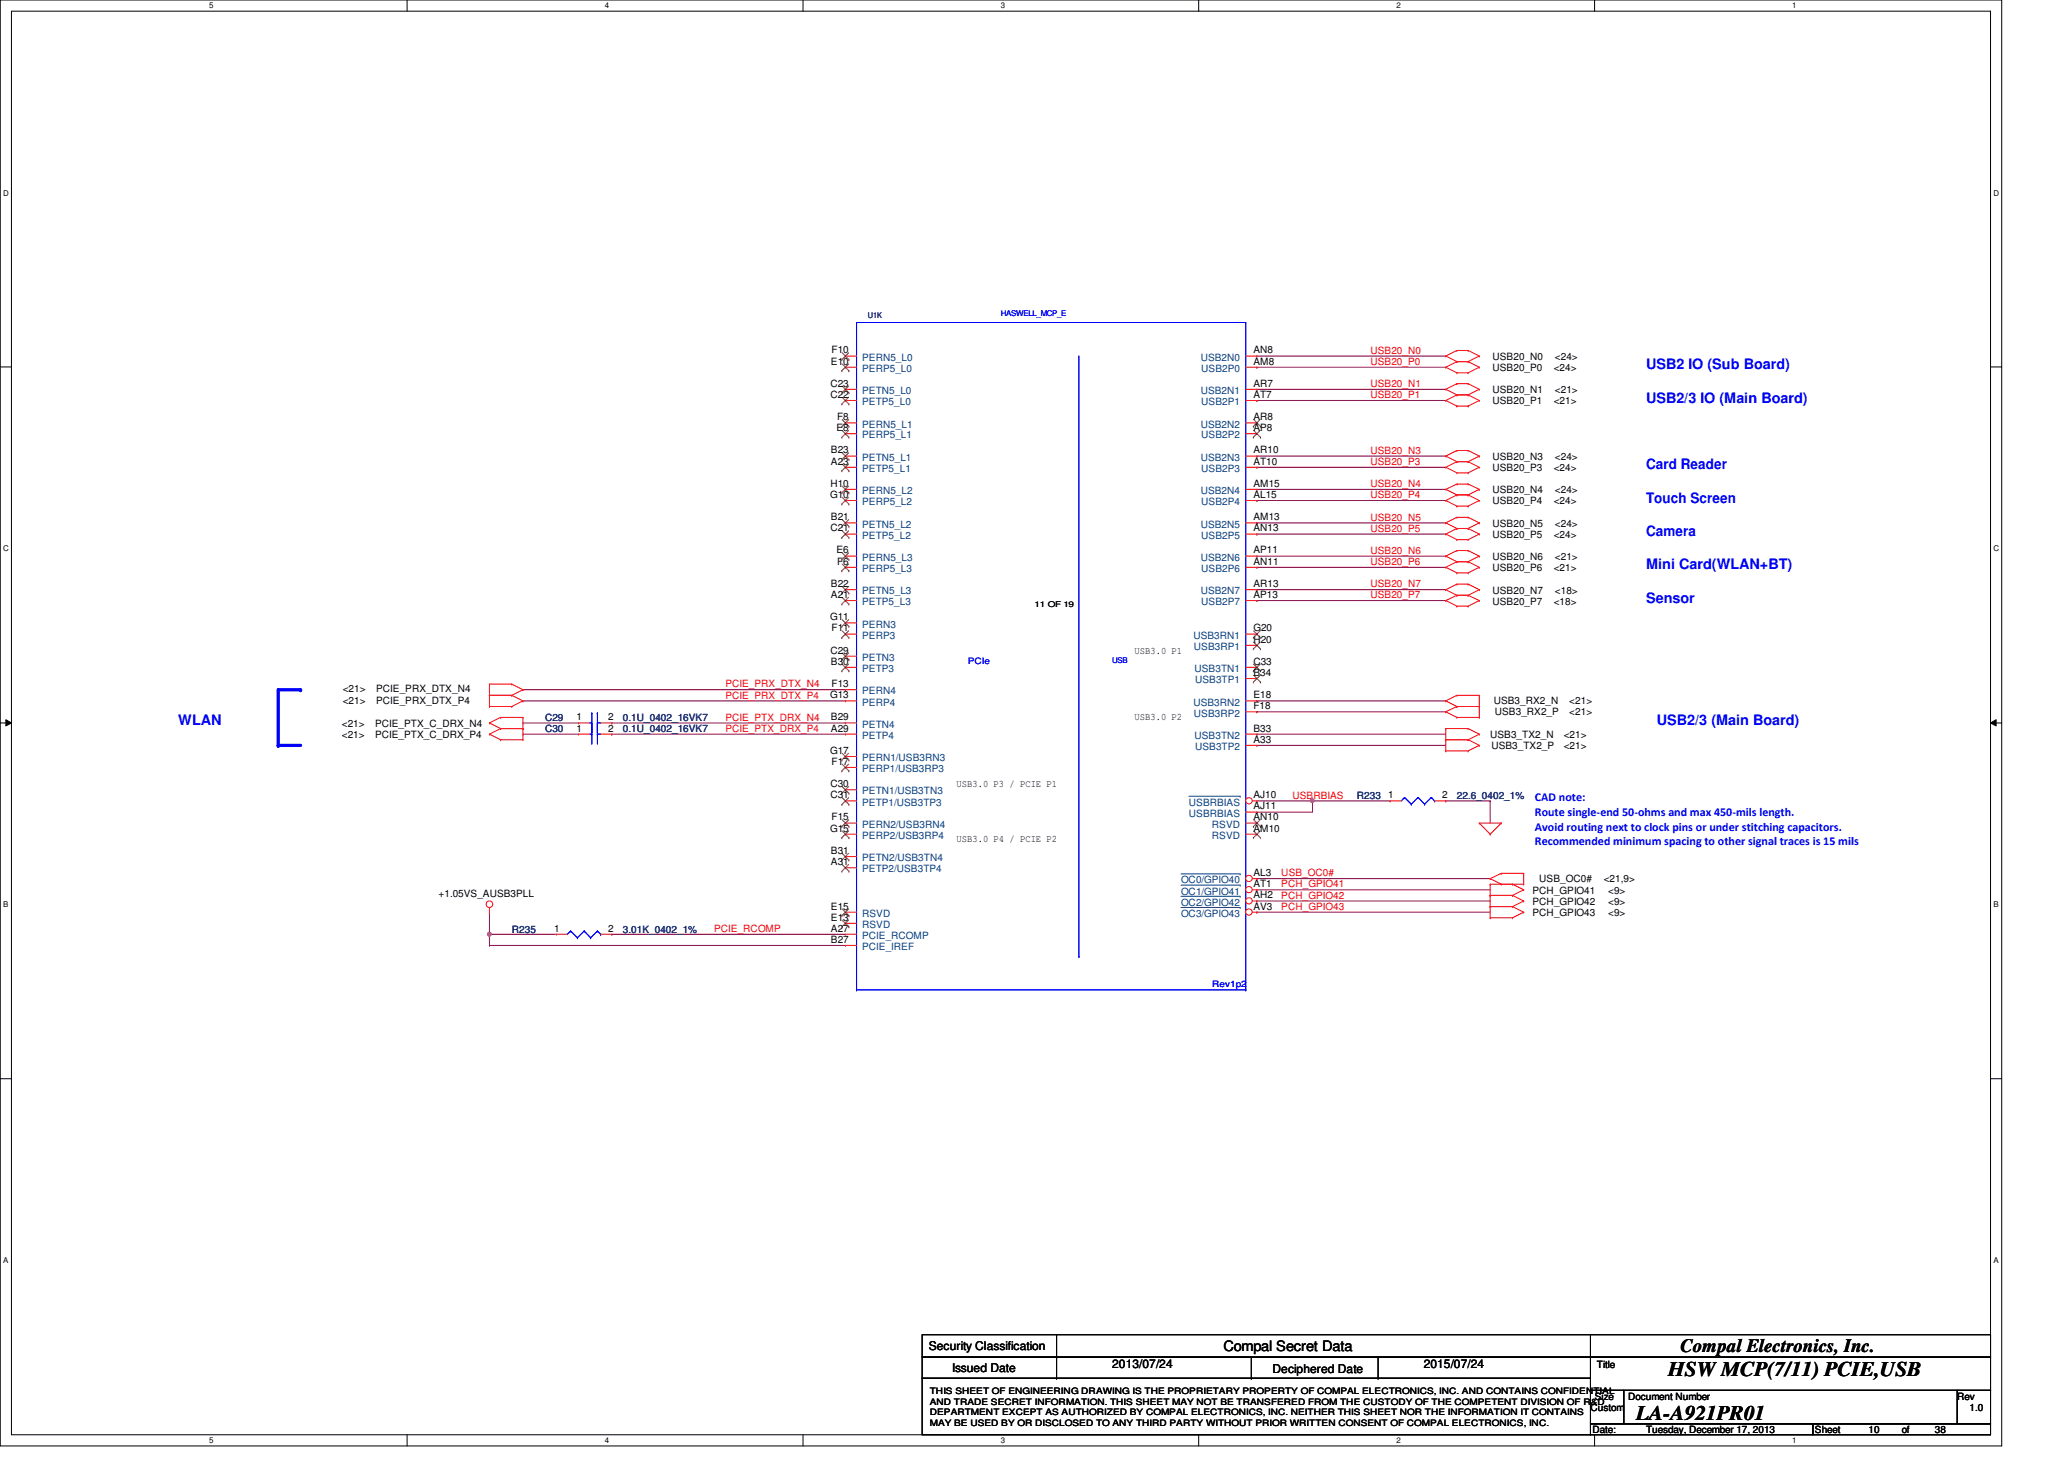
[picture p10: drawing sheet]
<svg xmlns="http://www.w3.org/2000/svg" width="297mm" height="210mm" viewBox="0 0 297 210" stroke-linecap="round" stroke-linejoin="round" font-family="sans-serif">
<path d="M0 0h288.1v208h-288.1zM1.6 1.6h284.9v204.8h-284.9z" fill="none" stroke="#000" stroke-width=".14"/>
<g fill="#fff">
<path d="M30.1 .2h.6v1.2h-.6z"/>
<path d="M30.1 206.6h.6v1.2h-.6z"/>
</g>
<path d="M58.6 0v1.6M58.6 206.4v1.6" fill="none" stroke="#000" stroke-width=".14"/>
<g fill="#fff">
<path d="M87 .2h.6v1.2h-.6z"/>
<path d="M87 206.6h.6v1.2h-.6z"/>
</g>
<path d="M115.6 0v1.6M115.6 206.4v1.6" fill="none" stroke="#000" stroke-width=".14"/>
<g fill="#fff">
<path d="M144 .2h.6v1.2h-.6z"/>
<path d="M144 206.6h.6v1.2h-.6z"/>
</g>
<path d="M172.5 0v1.6M172.5 206.4v1.6" fill="none" stroke="#000" stroke-width=".14"/>
<g fill="#fff">
<path d="M201 .2h.5v1.2h-.5z"/>
<path d="M201 206.6h.5v1.2h-.5z"/>
</g>
<path d="M229.5 0v1.6M229.5 206.4v1.6" fill="none" stroke="#000" stroke-width=".14"/>
<g fill="#fff">
<path d="M257.9 .2h.6v1.2h-.6z"/>
<path d="M257.9 206.6h.6v1.2h-.6z"/>
<path d="M.5 27.2h.7v1.2h-.7z"/>
<path d="M286.9 27.2h.8v1.2h-.8z"/>
<path d="M.5 78.4h.7v1.1h-.7z"/>
<path d="M286.9 78.4h.8v1.1h-.8z"/>
</g>
<path d="M0 52.8h1.6M286.5 52.8h1.6" fill="none" stroke="#000" stroke-width=".14"/>
<g fill="#fff">
<path d="M.5 129.6h.7v1.2h-.7z"/>
<path d="M286.9 129.6h.7v1.2h-.7z"/>
</g>
<path d="M0 104h1.6M.8 103.5l.8 .5-.8 .4zM286.5 104l.8-.5v.9zM286.5 104h1.6" fill="none" stroke="#000" stroke-width=".14"/>
<path d="M.8 103.5l.8 .5-.8 .4zM286.5 104l.8-.5v.9z" fill="#000"/>
<g fill="#fff">
<path d="M.5 180.8h.7v1.1h-.7z"/>
<path d="M286.9 180.8h.7v1.1h-.7z"/>
</g>
<path d="M0 155.2h1.6M286.5 155.2h1.6" fill="none" stroke="#000" stroke-width=".14"/>
<path d="M40 99.2h3.3" fill="none" stroke="#00f" stroke-width=".47"/>
<circle cx="43.3" cy="99.2" r=".23" fill="#00f"/>
<path d="M40 99.2v8" fill="none" stroke="#00f" stroke-width=".47"/>
<circle cx="40" cy="107.2" r=".23" fill="#00f"/>
<path d="M40 107.2h3.3" fill="none" stroke="#00f" stroke-width=".47"/>
<circle cx="40" cy="107.2" r=".23" fill="#00f"/>
<path d="M188.9 115.2h.1M188.9 115.2h11.2M180.9 129.6h.1M180.9 128h.1M180.9 131.2h.1M180.9 129.6h33.6M180.9 128h33.6M180.9 131.2h33.6" fill="none" stroke="#800040" stroke-width=".14"/>
<circle cx="188.8" cy="115.2" r=".3" fill="#f0f"/>
<circle cx="188.8" cy="115.2" r=".3" fill="none" stroke="#f0f" stroke-width=".14"/>
<path d="M180.9 116.8h.1M180.9 115.2h.1M180.9 115.2h8M188.9 115.2h.1M188.9 115.2v1.6h-8M70.4 131.2h.1M70.4 134.4h.1M70.4 131.2v4.8M88 134.4h.1M88 134.4h33.7" fill="none" stroke="#800040" stroke-width=".14"/>
<circle cx="70.4" cy="134.4" r=".3" fill="#f0f"/>
<circle cx="70.4" cy="134.4" r=".3" fill="none" stroke="#f0f" stroke-width=".14"/>
<g fill="none" stroke="#800040" stroke-width=".14">
<path d="M180.9 51.2h.1M180.9 56h.1M180.9 57.6h.1M180.9 52.8h.1M180.9 51.2h27.2M180.9 56h27.2M180.9 57.6h27.2M180.9 52.8h27.2M180.9 75.2h.1M180.9 67.2h.1M180.9 65.6h.1M180.9 76.8h.1"/>
<path d="M180.9 70.4h.1M180.9 72h.1M180.9 75.2h27.2M180.9 67.2h27.2M180.9 65.6h27.2M180.9 76.8h27.2M180.9 70.4h27.2M180.9 72h27.2M75.3 99.2h.1M75.3 99.2h46.4M180.9 80h.1M180.9 81.6h.1"/>
<path d="M180.9 84.8h.1M180.9 86.4h.1M180.9 80h27.2M180.9 81.6h27.2M180.9 84.8h27.2M180.9 86.4h27.2M75.3 105.6h.1M75.3 104h.1M75.3 100.8h.1M75.3 100.8h46.4M75.3 105.6h8M75.3 104h8"/>
<path d="M88 105.6h.1M88 104h.1M88 105.6h33.7M88 104h33.7M180.9 107.2h.1M180.9 100.8h.1M180.9 102.4h.1M180.9 105.6h.1M180.9 107.2h27.2M180.9 100.8h27.2M180.9 102.4h27.2M180.9 105.6h27.2"/>
<path d="M208.1 115.2h.1M208.1 115.2h6.4M214.5 115.2h.1M214.5 115.2v3.2M70.4 134.4h.1M70.4 136h.1M70.4 134.4h9.6M70.4 136h51.3M180.9 126.4h.1M180.9 126.4h33.6"/>
</g>
<g fill="none" stroke="#f00" stroke-width=".14">
<path d="M121.7 52.8h.1M121.7 52.8h1.6M208.1 52.8h.1M208.1 51.2h.1M208.1 57.6h.1M208.1 56h.1M208.1 52.8l1.6 .8M208.1 51.2l1.6 .8M208.1 57.6l1.6 .8M208.1 56l1.6 .8M209.7 52h.1M209.7 53.6h.1"/>
<path d="M209.7 50.4h.1M209.7 56.8h.1M209.7 58.4h.1M209.7 55.2h.1M209.7 52h1.6M209.7 52l-1.6 .8M209.7 53.6h1.6M209.7 50.4h1.6M209.7 50.4l-1.6 .8M209.7 56.8h1.6M209.7 56.8l-1.6 .8M209.7 58.4h1.6"/>
<path d="M209.7 55.2h1.6M209.7 55.2l-1.6 .8M211.3 52h.1M211.3 53.6h.1M211.3 50.4h.1M211.3 56.8h.1M211.3 58.4h.1M211.3 55.2h.1M211.3 52l1.6 .8M211.3 50.4l1.6 .8M211.3 56.8l1.6 .8M211.3 55.2l1.6 .8"/>
<path d="M212.9 52.8h.1M212.9 51.2h.1M212.9 57.6h.1M212.9 56h.1M212.9 52.8l-1.6 .8M212.9 51.2l-1.6 .8M212.9 57.6l-1.6 .8M212.9 56l-1.6 .8M121.7 76.8h.1M121.7 60.8h.1M121.7 76.8h1.6M121.7 60.8h1.6"/>
<path d="M208.1 67.2h.1M208.1 65.6h.1M208.1 76.8h.1M208.1 75.2h.1M208.1 72h.1M208.1 70.4h.1M208.1 67.2l1.6 .8M208.1 65.6l1.6 .8M208.1 76.8l1.6 .8M208.1 75.2l1.6 .8M208.1 72l1.6 .8M208.1 70.4l1.6 .8"/>
<path d="M209.7 66.4h.1M209.7 68h.1M209.7 64.8h.1M209.7 76h.1M209.7 77.6h.1M209.7 74.4h.1M209.7 71.2h.1M209.7 72.8h.1M209.7 69.6h.1M209.7 79.2h.1M209.7 66.4h1.6M209.7 66.4l-1.6 .8"/>
<path d="M209.7 68h1.6M209.7 64.8h1.6M209.7 64.8l-1.6 .8M209.7 76h1.6M209.7 76l-1.6 .8M209.7 77.6h1.6M209.7 74.4h1.6M209.7 74.4l-1.6 .8M209.7 71.2h1.6M209.7 71.2l-1.6 .8M209.7 72.8h1.6M209.7 69.6h1.6"/>
<path d="M209.7 69.6l-1.6 .8M209.7 79.2h1.6M209.7 79.2l-1.6 .8M211.3 66.4h.1M211.3 68h.1M211.3 64.8h.1M211.3 76h.1M211.3 77.6h.1M211.3 74.4h.1M211.3 71.2h.1M211.3 72.8h.1M211.3 69.6h.1"/>
<path d="M211.3 79.2h.1M211.3 66.4l1.6 .8M211.3 64.8l1.6 .8M211.3 76l1.6 .8M211.3 74.4l1.6 .8M211.3 71.2l1.6 .8M211.3 69.6l1.6 .8M211.3 79.2l1.6 .8M212.9 67.2h.1M212.9 65.6h.1M212.9 76.8h.1M212.9 75.2h.1"/>
<path d="M212.9 72h.1M212.9 70.4h.1M212.9 67.2l-1.6 .8M212.9 65.6l-1.6 .8M212.9 76.8l-1.6 .8M212.9 75.2l-1.6 .8M212.9 72l-1.6 .8M212.9 70.4l-1.6 .8M70.4 98.4h.1M70.4 98.4v3.2M70.4 98.4h3.3M73.7 98.4h.1"/>
<path d="M73.7 98.4l1.6 .8M75.3 99.2h.1M75.3 99.2l-1.6 .8M121.7 84.8h.1M121.7 86.4h.1M121.7 91.2h.1M121.7 94.4h.1M121.7 84.8h1.6M121.7 86.4h1.6M121.7 91.2h1.6M121.7 94.4h1.6M208.1 81.6h.1"/>
<path d="M208.1 80h.1M208.1 86.4h.1M208.1 84.8h.1M208.1 81.6l1.6 .8M208.1 80l1.6 .8M208.1 86.4l1.6 .8M208.1 84.8l1.6 .8M209.7 80.8h.1M209.7 82.4h.1M209.7 85.6h.1M209.7 87.2h.1M209.7 84h.1"/>
<path d="M209.7 80.8h1.6M209.7 80.8l-1.6 .8M209.7 82.4h1.6M209.7 85.6h1.6M209.7 85.6l-1.6 .8M209.7 87.2h1.6M209.7 84h1.6M209.7 84l-1.6 .8M211.3 80.8h.1M211.3 82.4h.1M211.3 85.6h.1M211.3 87.2h.1"/>
<path d="M211.3 84h.1M211.3 80.8l1.6 .8M211.3 85.6l1.6 .8M211.3 84l1.6 .8M212.9 81.6h.1M212.9 80h.1M212.9 86.4h.1M212.9 84.8h.1M212.9 81.6l-1.6 .8M212.9 80l-1.6 .8M212.9 86.4l-1.6 .8M212.9 84.8l-1.6 .8"/>
<path d="M70.4 101.6h.1M70.4 100h.1M70.4 104h.1M70.4 105.6h.1M70.4 100h3.3M70.4 101.6h3.3M70.4 104l1.6 .8M70.4 105.6l1.6 .8M72 103.2h.1M72 104.8h.1M72 106.4h.1M72 104.8h3.3"/>
<path d="M72 106.4h3.3M72 103.2h3.3M72 103.2l-1.6 .8M72 104.8l-1.6 .8M73.7 100h.1M73.7 101.6h.1M73.7 100l1.6 .8M75.3 100.8h.1M75.3 103.2h.1M75.3 104.8h.1M75.3 106.4h.1M75.3 100.8l-1.6 .8"/>
<path d="M75.3 103.2v3.2M83.3 104h.1M83.3 104h1.6M86.4 104h1.6M88 104h.1M121.7 113.6h.1M121.7 113.6h1.6M208.1 100.8h.1M208.1 106.4h.1M208.1 104.8h.1M208.1 108h.1M208.1 102.4h.1"/>
<path d="M208.1 100.8l1.6 .8M208.1 104.8h3.2M208.1 106.4h3.2M208.1 104.8v3.2M208.1 108h3.2M208.1 102.4l1.6 .8M209.7 100h.1M209.7 101.6h.1M209.7 103.2h.1M209.7 100h3.2M209.7 100l-1.6 .8M209.7 101.6h3.2"/>
<path d="M209.7 101.6l-1.6 .8M209.7 103.2h3.2M211.3 104.8h.1M211.3 106.4h.1M211.3 108h.1M211.3 104.8l1.6 .8M211.3 106.4l1.6 .8M212.9 101.6h.1M212.9 100h.1M212.9 105.6h.1M212.9 107.2h.1M212.9 103.2h.1"/>
<path d="M212.9 118.4h.1M212.9 100v3.2M212.9 105.6l-1.6 .8M212.9 107.2l-1.6 .8M212.9 118.4h3.2M212.9 118.4l1.6 1.6M216.1 118.4h.1M216.1 118.4l-1.6 1.6M70.4 131.2h.1M70.4 130.6v.6M214.5 130.4h.1M214.5 132h.1"/>
<path d="M214.5 127.2h.1M214.5 128.8h.1M214.5 126.4h.1M214.5 120h.1M214.5 130.4h3.2M214.5 127.2v4.8M214.5 132h3.2M214.5 127.2h4.8M214.5 128.8h3.2M214.5 126.4l1.6 .8M216.1 125.6h.1M216.1 127.2h.1"/>
<path d="M216.1 125.6h3.2M216.1 125.6l-1.6 .8M217.7 130.4h.1M217.7 132h.1M217.7 127.2h.1M217.7 128.8h.1M217.7 130.4l1.6 .8M217.7 127.2l1.6 .8M217.7 128.8l1.6 .8M219.3 131.2h.1M219.3 128h.1M219.3 129.6h.1"/>
<path d="M219.3 127.2h.1M219.3 125.6h.1M219.3 131.2l-1.6 .8M219.3 128l-1.6 .8M219.3 129.6l-1.6 .8M219.3 125.6v1.6"/>
<circle cx="70.4" cy="130.1" r=".47"/>
</g>
<g fill="none" stroke="#000" stroke-width=".14">
<path d="M132.7 192h96.2v3.2h-96.2zM132.7 195.2h96.2v3.1h-96.2zM132.7 198.3h96.2v8.1h-96.2zM152.1 195.2h.1M152.1 198.3h.1M152.1 192v6.3M180.1 198.3h.1M180.1 195.2v3.1M198.3 198.3h.1M198.3 195.2v3.1M228.9 192h57.6v3.2h-57.6zM228.9 195.2h57.6v4.8h-57.6z"/>
<path d="M228.9 200h4.8v4.9h-4.8zM228.9 204.9h32v1.5h-32zM233.7 200h48v4.9h-48zM260.9 204.9h25.6v1.5h-25.6zM281.7 200h4.8v4.9h-4.8z"/>
</g>
<g fill="none" stroke="#00f" stroke-width=".14">
<path d="M123.3 46.4h.1M123.3 46.4v96M123.3 46.4h56v96M155.3 51.2v86.4M84.9 104h.3M85.2 104h.1M85.2 102.6h.1M85.2 102.6v2.9M86 102.6h.1M86 104h.1M86 104h.4M86 102.6v2.9"/>
<path d="M155.3 137.6h.1M123.3 142.4h.1M123.3 142.4h56M179.3 142.4h.1"/>
</g>
<g fill="none" stroke="#804000" stroke-width=".14">
<path d="M121.2 53.3h.1M121.2 52.4l1 .9M122.1 52.4l-.9 .9M122.2 53.3h.1M121.2 77.3h.1M121.2 61.3h.1M121.2 76.4l1 .9M121.2 60.4l1 .9M122.1 76.4l-.9 .9M122.1 60.4l-.9 .9M122.2 77.3h.1M122.2 61.3h.1"/>
<path d="M121.2 85.3h.1M121.2 86.9h.1M121.2 91.7h.1M121.2 94.9h.1M121.2 84.4l1 .9M121.2 85.9l1 1M121.2 90.8l1 .9M121.2 93.9l1 1M122.1 84.4l-.9 .9M122.1 85.9l-.9 1M122.1 90.8l-.9 .9M122.1 93.9l-.9 1"/>
<path d="M122.2 85.3h.1M122.2 86.9h.1M122.2 91.7h.1M122.2 94.9h.1M121.2 114.1h.1M121.2 113.2l1 .9M122.1 113.2l-.9 .9M122.2 114.1h.1"/>
</g>
<circle cx="179.7" cy="131.2" r=".46" fill="#fff"/>
<g fill="none" stroke="#f00" stroke-width=".14">
<path d="M180.3 131.2h.6M180.9 131.2h.1"/>
<circle cx="179.7" cy="131.2" r=".46"/>
</g>
<path d="M170 130.6h8.5M178.5 130.6h.1" fill="none" stroke="#004080" stroke-width=".14"/>
<circle cx="179.7" cy="129.6" r=".46" fill="#fff"/>
<g fill="none" stroke="#f00" stroke-width=".14">
<path d="M180.3 129.6h.6M180.9 129.6h.1"/>
<circle cx="179.7" cy="129.6" r=".46"/>
</g>
<path d="M170 128.9h8.5M178.5 128.9h.1" fill="none" stroke="#004080" stroke-width=".14"/>
<circle cx="179.7" cy="128" r=".46" fill="#fff"/>
<g fill="none" stroke="#f00" stroke-width=".14">
<path d="M180.3 128h.6M180.9 128h.1"/>
<circle cx="179.7" cy="128" r=".46"/>
</g>
<path d="M170 127.3h8.5M178.5 127.3h.1" fill="none" stroke="#004080" stroke-width=".14"/>
<circle cx="179.7" cy="126.4" r=".46" fill="#fff"/>
<g fill="none" stroke="#f00" stroke-width=".14">
<path d="M121.7 51.2h.1M121.7 51.2h1.6M179.3 51.2h1.6M179.3 56h1.6M180.9 51.2h.1M180.9 56h.1M121.7 70.4h.1M121.7 72h.1M121.7 75.2h.1M121.7 67.2h.1M121.7 65.6h.1M121.7 62.4h.1"/>
<path d="M121.7 70.4h1.6M121.7 72h1.6M121.7 75.2h1.6M121.7 62.4h1.6M121.7 65.6h1.6M121.7 67.2h1.6M179.3 70.4h1.6M179.3 72h1.6M179.3 75.2h1.6M179.3 60.8h1.6M179.3 62.4h1.6M179.3 65.6h1.6"/>
<path d="M179.3 67.2h1.6M179.3 76.8h1.6M180.9 60.8h.1M180.9 62.4h.1M180.9 65.6h.1M180.9 67.2h.1M180.9 70.4h.1M180.9 72h.1M180.9 75.2h.1M180.9 76.8h.1M121.7 81.6h.1M121.7 80h.1"/>
<path d="M121.7 96h.1M121.7 99.2h.1M121.7 81.6h1.6M121.7 80h1.6M121.7 96h1.6M121.7 99.2h1.6M179.3 81.6h1.6M179.3 80h1.6M179.3 96h1.6M179.3 86.4h1.6M179.3 84.8h1.6M179.3 97.6h1.6"/>
<path d="M179.3 92.8h1.6M179.3 91.2h1.6M180.9 81.6h.1M180.9 80h.1M180.9 86.4h.1M180.9 84.8h.1M180.9 96h.1M180.9 97.6h.1M180.9 92.8h.1M180.9 91.2h.1M121.7 100.8h.1M121.7 105.6h.1"/>
<path d="M121.7 104h.1M121.7 110.4h.1M121.7 115.2h.1M121.7 118.4h.1M121.7 100.8h1.6M121.7 105.6h1.6M121.7 104h1.6M121.7 110.4h1.6M121.7 115.2h1.6M121.7 118.4h1.6M179.3 100.8h1.6M179.3 105.6h1.6"/>
<path d="M179.3 107.2h1.6M179.3 102.4h1.6M179.3 116.8h1.6M180.9 105.6h.1M180.9 107.2h.1M180.9 102.4h.1M180.9 100.8h.1M180.9 116.8h.1M121.7 134.4h.1M121.7 136h.1M121.7 123.2h.1M121.7 120h.1"/>
<path d="M121.7 134.4h1.6M121.7 136h1.6M121.7 123.2h1.6M121.7 120h1.6M180.3 126.4h.6M180.9 126.4h.1"/>
<circle cx="179.7" cy="126.4" r=".46"/>
</g>
<path d="M170 125.7h8.5M178.5 125.7h.1" fill="none" stroke="#004080" stroke-width=".14"/>
<g fill="none" stroke="#804000" stroke-width=".14">
<path d="M121.2 51.7h.1M121.2 50.8l1 .9M122.1 50.8l-.9 .9M122.2 51.7h.1M121.2 70.9h.1M121.2 72.5h.1M121.2 75.7h.1M121.2 67.7h.1M121.2 66.1h.1M121.2 62.9h.1M121.2 69.9l1 1M121.2 71.5l1 1"/>
<path d="M121.2 74.8l1 .9M121.2 79.5l1 1M121.2 66.8l1 .9M121.2 65.2l1 .9M121.2 61.9l1 1M122.1 69.9l-.9 1M122.1 71.5l-.9 1M122.1 74.8l-.9 .9M122.1 79.5l-.9 1M122.1 66.8l-.9 .9M122.1 65.2l-.9 .9M122.1 61.9l-.9 1"/>
<path d="M122.2 70.9h.1M122.2 72.5h.1M122.2 75.7h.1M122.2 67.7h.1M122.2 66.1h.1M122.2 62.9h.1M180.4 61.3h.1M180.4 62.9h.1M180.4 60.4l1 .9M180.4 61.9l1 1M181.4 60.4l-1 .9M181.4 61.9l-1 1"/>
<path d="M181.4 61.3h.1M181.4 62.9h.1M121.2 82.1h.1M121.2 80.5h.1M121.2 96.5h.1M121.2 81.2l1 .9M121.2 95.5l1 1M122.1 81.2l-.9 .9M122.1 95.5l-.9 1M122.2 82.1h.1M122.2 80.5h.1M122.2 96.5h.1"/>
<path d="M180.4 96.5h.1M180.4 98.1h.1M180.4 93.3h.1M180.4 91.7h.1M180.4 95.5l1 1M180.4 97.2l1 .9M180.4 92.4l1 .9M180.4 90.8l1 .9M181.4 95.5l-1 1M181.4 97.2l-1 .9M181.4 92.4l-1 .9M181.4 90.8l-1 .9"/>
<path d="M181.4 96.5h.1M181.4 98.1h.1M181.4 93.3h.1M181.4 91.7h.1M121.2 110.9h.1M121.2 115.7h.1M121.2 118.9h.1M121.2 109.9l1 1M121.2 114.8l1 .9M121.2 117.9l1 1M121.2 119.5l1 1M122.1 109.9l-.9 1"/>
<path d="M122.1 114.8l-.9 .9M122.1 117.9l-.9 1M122.1 119.5l-.9 1M122.2 110.9h.1M122.2 115.7h.1M122.2 118.9h.1M121.2 123.7h.1M121.2 120.5h.1M121.2 122.8l1 .9M122.1 122.8l-.9 .9M122.2 123.7h.1M122.2 120.5h.1"/>
</g>
<circle cx="179.7" cy="115.2" r=".46" fill="#fff"/>
<g fill="none" stroke="#f00" stroke-width=".14">
<path d="M121.7 57.6h.1M121.7 56h.1M121.7 57.6h1.6M121.7 56h1.6M179.3 57.6h1.6M179.3 52.8h1.6M180.9 52.8h.1M180.9 57.6h.1M121.7 89.6h.1M121.7 89.6h1.6M83.3 105.6h.1M83.3 105.6h1.6"/>
<path d="M86.4 105.6h1.6M88 105.6h.1M121.7 108.8h.1M121.7 108.8h1.6M179.3 118.4h1.6M180.3 115.2h.6M180.9 115.2h.1M180.9 118.4h.1M200.1 115.2h.1M200.1 115.2h1.6M206.5 115.2h1.6M208.1 115.2h.1"/>
<path d="M80 134.4h.1M80 134.4h1.7M86.4 134.4h1.6M88 134.4h.1M121.7 124.8h.1M121.7 131.2h.1M121.7 132.8h.1M121.7 124.8h1.6M121.7 131.2h1.6M121.7 132.8h1.6M179.3 120h1.6M180.9 120h.1"/>
<circle cx="179.7" cy="115.2" r=".46"/>
</g>
<path d="M171.1 114.6h7.4M178.5 114.6h.1" fill="none" stroke="#004080" stroke-width=".14"/>
<g fill="none" stroke="#804000" stroke-width=".14">
<path d="M121.2 58.1h.1M121.2 56.5h.1M121.2 57.1l1 1M121.2 55.5l1 1M122.1 57.1l-.9 1M122.1 55.5l-.9 1M122.2 58.1h.1M122.2 56.5h.1M121.2 90.1h.1M121.2 89.2l1 .9M122.1 89.2l-.9 .9M122.2 90.1h.1"/>
<path d="M121.2 109.3h.1M121.2 108.4l1 .9M122.1 108.4l-.9 .9M122.2 109.3h.1M180.4 118.9h.1M180.4 117.9l1 1M180.4 119.5l1 1M181.4 117.9l-1 1M181.4 119.5l-1 1M181.4 118.9h.1M121.2 125.3h.1M121.2 131.7h.1"/>
<path d="M121.2 133.3h.1M121.2 124.4l1 .9M121.2 130.8l1 .9M121.2 132.4l1 .9M122.1 124.4l-.9 .9M122.1 130.8l-.9 .9M122.1 132.4l-.9 .9M122.2 125.3h.1M122.2 131.7h.1M122.2 133.3h.1M180.4 120.5h.1M181.4 120.5h.1"/>
</g>
<g fill="none" stroke="#00f" stroke-width=".14">
<path d="M84.9 105.6h.3M85.2 105.6h.1M85.2 104.2h.1M85.2 104.2v2.9M86 104.2h.1M86 105.6h.1M86 105.6h.4M86 104.2v2.9M202.1 114.7h.1M202.1 114.7l-.4 .5M202.1 114.7l1 1M203.1 115.7h.1"/>
<path d="M204.1 114.7h.1M204.1 114.7l-1 1M204.1 114.7l.9 1M205 115.7h.1M206 114.7h.1M206 114.7l-1 1M206 114.7l.5 .5M206.5 115.2h.1M82.1 133.9h.1M82.1 133.9l-.4 .5M82.1 133.9l1 1M83.1 134.9h.1"/>
<path d="M84.1 133.9h.1M84.1 133.9l-1 1M84.1 133.9l.9 1M85 134.9h.1M86 133.9h.1M86 133.9l-1 1M86 133.9l.4 .5M86.4 134.4h.1"/>
</g>
<circle cx="188.8" cy="115.2" r=".3" fill="#f0f"/>
<circle cx="188.8" cy="115.2" r=".3" fill="none" stroke="#f0f" stroke-width=".14"/>
<circle cx="70.4" cy="134.4" r=".3" fill="#f0f"/>
<circle cx="70.4" cy="134.4" r=".3" fill="none" stroke="#f0f" stroke-width=".14"/>
<g font-size="3">
<text x="240.1" y="198">HSW MCP(7/11) PCIE,USB</text>
<text x="235.5" y="204.3">LA-A921PR01</text>
</g>
<text font-size="2.7" x="241.8" y="194.5">Compal Electronics, Inc.</text>
<g font-size="2.1" fill="#00f">
<text x="236.9" y="53.1">USB2 IO (Sub Board)</text>
<text x="236.9" y="57.9">USB2/3 IO (Main Board)</text>
<text x="236.9" y="67.5">Card Reader</text>
<text x="236.9" y="77.1">Camera</text>
<text x="236.9" y="72.3">Touch Screen</text>
<text x="236.9" y="81.9">Mini Card(WLAN+BT)</text>
<text x="236.9" y="86.7">Sensor</text>
<text x="25.7" y="104.3">WLAN</text>
<text x="238.5" y="104.3">USB2/3 (Main Board)</text>
</g>
<text font-size="2.1" x="176.1" y="194.4">Compal Secret Data</text>
<g font-size="1.7" fill="#00f">
<text x="220.9" y="115.3">CAD note:</text>
<text x="220.9" y="117.4">Route single-end 50-ohms and max 450-mils length.</text>
<text x="220.9" y="119.5">Avoid routing next to clock pins or under stitching capacitors.</text>
<text x="220.9" y="121.6">Recommended minimum spacing to other signal traces is 15 mils</text>
</g>
<g font-size="1.7">
<text x="133.7" y="194.3">Security Classification</text>
<text x="137" y="197.3">Issued Date</text>
<text x="160.1" y="196.8">2013/07/24</text>
<text x="183.1" y="197.5">Deciphered Date</text>
<text x="204.9" y="196.8">2015/07/24</text>
</g>
<g font-size="1.4">
<text x="119.6" y="52.5">E10</text>
<text x="119.7" y="50.8">F10</text>
<text x="180.4" y="50.8">AN8</text>
<text x="180.4" y="52.5">AM8</text>
<text x="214.8" y="53.4">USB20_P0</text>
<text x="214.8" y="51.8">USB20_N0</text>
<text x="223.6" y="53.4">&lt;24&gt;</text>
<text x="223.8" y="51.8">&lt;24&gt;</text>
<text x="119.5" y="57.2">C22</text>
<text x="119.5" y="55.6">C23</text>
<text x="180.4" y="55.6">AR7</text>
<text x="180.4" y="57.2">AT7</text>
<text x="214.8" y="58.2">USB20_P1</text>
<text x="214.8" y="56.6">USB20_N1</text>
<text x="223.6" y="58.2">&lt;21&gt;</text>
<text x="223.8" y="56.6">&lt;21&gt;</text>
<text x="119.6" y="65.2">B23</text>
<text x="120.4" y="62">E8</text>
<text x="120.5" y="60.5">F8</text>
<text x="180.4" y="60.5">AR8</text>
<text x="180.4" y="62">AP8</text>
<text x="180.4" y="65.2">AR10</text>
<text x="119.5" y="71.6">G10</text>
<text x="119.5" y="70">H10</text>
<text x="119.6" y="66.8">A23</text>
<text x="180.4" y="66.8">AT10</text>
<text x="180.4" y="70">AM15</text>
<text x="180.4" y="71.6">AL15</text>
<text x="214.8" y="67.8">USB20_P3</text>
<text x="214.8" y="66.2">USB20_N3</text>
<text x="214.8" y="71">USB20_N4</text>
<text x="223.6" y="67.8">&lt;24&gt;</text>
<text x="223.8" y="66.2">&lt;24&gt;</text>
<text x="223.8" y="71">&lt;24&gt;</text>
<text x="119.5" y="76.5">C21</text>
<text x="119.6" y="74.8">B21</text>
<text x="180.4" y="74.8">AM13</text>
<text x="180.4" y="76.5">AN13</text>
<text x="214.8" y="77.4">USB20_P5</text>
<text x="214.8" y="75.8">USB20_N5</text>
<text x="214.8" y="72.6">USB20_P4</text>
<text x="223.6" y="77.4">&lt;24&gt;</text>
<text x="223.6" y="72.6">&lt;24&gt;</text>
<text x="223.8" y="75.8">&lt;24&gt;</text>
<text x="120.4" y="79.6">E6</text>
<text x="120.5" y="81.2">F6</text>
<text x="180.4" y="81.2">AN11</text>
<text x="180.4" y="79.6">AP11</text>
<text x="214.8" y="82.2">USB20_P6</text>
<text x="214.8" y="80.6">USB20_N6</text>
<text x="223.6" y="82.2">&lt;21&gt;</text>
<text x="223.8" y="80.6">&lt;21&gt;</text>
<text x="119.5" y="89.2">G11</text>
<text x="119.6" y="84.5">B22</text>
<text x="119.6" y="86">A21</text>
<text x="180.4" y="86">AP13</text>
<text x="180.4" y="84.5">AR13</text>
<text x="214.8" y="87">USB20_P7</text>
<text x="214.8" y="85.4">USB20_N7</text>
<text x="223.6" y="87">&lt;18&gt;</text>
<text x="223.8" y="85.4">&lt;18&gt;</text>
<text x="119.5" y="94">C29</text>
<text x="119.6" y="95.6">B30</text>
<text x="119.7" y="90.8">F11</text>
<text x="163.3" y="94">USB3.0 P1</text>
<text x="180.4" y="95.6">C33</text>
<text x="180.4" y="92.5">H20</text>
<text x="180.4" y="90.8">G20</text>
<text x="49.3" y="101.2">&lt;21&gt;</text>
<text x="49.3" y="99.6">&lt;21&gt;</text>
<text x="54.1" y="101.2">PCIE_PRX_DTX_P4</text>
<text x="54.1" y="99.6">PCIE_PRX_DTX_N4</text>
<text x="119.5" y="100.5">G13</text>
<text x="119.7" y="98.8">F13</text>
<text x="180.4" y="100.5">E18</text>
<text x="180.4" y="97.2">B34</text>
<text x="215" y="101.2">USB3_RX2_N</text>
<text x="225.8" y="101.2">&lt;21&gt;</text>
<text x="49.2" y="104.6">&lt;21&gt;</text>
<text x="49.2" y="106.2">&lt;21&gt;</text>
<text x="54" y="104.6">PCIE_PTX_C_DRX_N4</text>
<text x="54" y="106.2">PCIE_PTX_C_DRX_P4</text>
<text x="83" y="103.6">1</text>
<text x="83" y="105.2">1</text>
<text x="87.5" y="103.6">2</text>
<text x="87.5" y="105.2">2</text>
<text x="119.6" y="105.2">A29</text>
<text x="119.6" y="103.6">B29</text>
<text x="163.3" y="103.6">USB3.0 P2</text>
<text x="180.4" y="105.2">B33</text>
<text x="180.4" y="106.8">A33</text>
<text x="180.4" y="102">F18</text>
<text x="214.5" y="106.2">USB3_TX2_N</text>
<text x="214.6" y="107.8">USB3_TX2_P</text>
<text x="215.1" y="102.8">USB3_RX2_P</text>
<text x="225" y="106.2">&lt;21&gt;</text>
<text x="225" y="107.8">&lt;21&gt;</text>
<text x="225.8" y="102.8">&lt;21&gt;</text>
<text x="119.5" y="108.5">G17</text>
<text x="119.5" y="113.2">C30</text>
<text x="119.7" y="110">F17</text>
<text x="137.7" y="113.2">USB3.0 P3 / PCIE P1</text>
<text x="119.5" y="119.6">G15</text>
<text x="119.5" y="114.9">C31</text>
<text x="119.7" y="118">F15</text>
<text x="180.4" y="116.5">AJ11</text>
<text x="180.4" y="114.9">AJ10</text>
<text x="180.4" y="118">AN10</text>
<text x="180.4" y="119.6">AM10</text>
<text x="199.8" y="114.9">1</text>
<text x="207.6" y="114.9">2</text>
<text x="119.6" y="122.9">B31</text>
<text x="119.6" y="124.5">A31</text>
<text x="137.7" y="121.2">USB3.0 P4 / PCIE P2</text>
<text x="63.1" y="129.1">+1.05VS_AUSB3PLL</text>
<text x="119.6" y="130.9">E15</text>
<text x="180.4" y="130.9">AV3</text>
<text x="180.4" y="129.2">AH2</text>
<text x="180.4" y="127.6">AT1</text>
<text x="180.4" y="126">AL3</text>
<text x="220.6" y="131.8">PCH_GPIO43</text>
<text x="220.6" y="128.6">PCH_GPIO41</text>
<text x="220.6" y="130.2">PCH_GPIO42</text>
<text x="221.5" y="126.8">USB_OC0#</text>
<text x="230.8" y="126.8">&lt;21,9&gt;</text>
<text x="231.4" y="131.8">&lt;9&gt;</text>
<text x="231.4" y="128.6">&lt;9&gt;</text>
<text x="231.4" y="130.2">&lt;9&gt;</text>
<text x="79.8" y="134">1</text>
<text x="87.5" y="134">2</text>
<text x="119.6" y="134">A27</text>
<text x="119.6" y="135.6">B27</text>
<text x="119.6" y="132.5">E13</text>
<text x="229.8" y="196.8">Title</text>
<text x="228.9" y="203">Custom</text>
<text x="229.5" y="201.4">Size</text>
<text x="234.3" y="201.4">Document Number</text>
<text x="281.7" y="201.4">Rev</text>
<text x="283.5" y="203">1.0</text>
<text x="229.2" y="206.2">Date:</text>
<text x="236.9" y="206.2">Tuesday, December 17, 2013</text>
<text x="261.2" y="206.2">Sheet</text>
<text x="268.9" y="206.2">10</text>
<text x="273.7" y="206.2">of</text>
<text x="278.5" y="206.2">38</text>
</g>
<g font-size="1.4" fill="#004080">
<text x="124.1" y="53.5">PERP5_L0</text>
<text x="124.1" y="51.9">PERN5_L0</text>
<text x="172.8" y="51.9">USB2N0</text>
<text x="172.9" y="53.5">USB2P0</text>
<text x="124.1" y="58.3">PETP5_L0</text>
<text x="124.1" y="56.7">PETN5_L0</text>
<text x="172.8" y="56.7">USB2N1</text>
<text x="172.9" y="58.3">USB2P1</text>
<text x="124.1" y="61.5">PERN5_L1</text>
<text x="124.1" y="63.1">PERP5_L1</text>
<text x="172.8" y="61.5">USB2N2</text>
<text x="172.9" y="63.1">USB2P2</text>
<text x="124.1" y="71.1">PERN5_L2</text>
<text x="124.1" y="67.9">PETP5_L1</text>
<text x="124.1" y="66.3">PETN5_L1</text>
<text x="172.8" y="66.3">USB2N3</text>
<text x="172.8" y="71.1">USB2N4</text>
<text x="172.9" y="67.9">USB2P3</text>
<text x="124.1" y="77.5">PETP5_L2</text>
<text x="124.1" y="72.7">PERP5_L2</text>
<text x="124.1" y="75.9">PETN5_L2</text>
<text x="172.8" y="75.9">USB2N5</text>
<text x="172.9" y="72.7">USB2P4</text>
<text x="172.9" y="77.5">USB2P5</text>
<text x="124.1" y="82.3">PERP5_L3</text>
<text x="124.1" y="80.7">PERN5_L3</text>
<text x="172.8" y="80.7">USB2N6</text>
<text x="172.9" y="82.3">USB2P6</text>
<text x="124.1" y="85.5">PETN5_L3</text>
<text x="124.1" y="87.1">PETP5_L3</text>
<text x="172.8" y="85.5">USB2N7</text>
<text x="172.9" y="87.1">USB2P7</text>
<text x="124.1" y="91.9">PERP3</text>
<text x="124.1" y="95.1">PETN3</text>
<text x="124.1" y="90.3">PERN3</text>
<text x="171.7" y="91.9">USB3RN1</text>
<text x="171.8" y="93.5">USB3RP1</text>
<text x="124.1" y="96.7">PETP3</text>
<text x="124.1" y="99.9">PERN4</text>
<text x="124.1" y="101.5">PERP4</text>
<text x="171.7" y="101.5">USB3RN2</text>
<text x="171.9" y="96.7">USB3TN1</text>
<text x="172" y="98.3">USB3TP1</text>
<text x="124.1" y="106.3">PETP4</text>
<text x="124.1" y="104.7">PETN4</text>
<text x="171.8" y="103.1">USB3RP2</text>
<text x="171.9" y="106.3">USB3TN2</text>
<text x="172" y="107.9">USB3TP2</text>
<text x="124.1" y="111.1">PERP1/USB3RP3</text>
<text x="124.1" y="109.5">PERN1/USB3RN3</text>
<text x="124.1" y="114.3">PETN1/USB3TN3</text>
<text x="124.1" y="115.9">PETP1/USB3TP3</text>
<text x="124.1" y="119.1">PERN2/USB3RN4</text>
<text x="171.1" y="117.5">USBRBIAS</text>
<text x="171.1" y="115.9">USBRBIAS</text>
<text x="174.4" y="119.1">RSVD</text>
<text x="124.1" y="123.9">PETN2/USB3TN4</text>
<text x="124.1" y="120.7">PERP2/USB3RP4</text>
<text x="124.1" y="125.5">PETP2/USB3TP4</text>
<text x="174.4" y="120.7">RSVD</text>
<text x="124.1" y="131.9">RSVD</text>
<text x="170" y="131.9">OC3/GPIO43</text>
<text x="170" y="130.3">OC2/GPIO42</text>
<text x="170" y="128.7">OC1/GPIO41</text>
<text x="170" y="127.1">OC0/GPIO40</text>
<text x="124.1" y="135.1">PCIE_RCOMP</text>
<text x="124.1" y="136.7">PCIE_IREF</text>
<text x="124.1" y="133.5">RSVD</text>
</g>
<g font-size="1.4" fill="#f00">
<text x="197.2" y="50.9">USB20_N0</text>
<text x="197.2" y="52.5">USB20_P0</text>
<text x="197.2" y="55.7">USB20_N1</text>
<text x="197.2" y="57.3">USB20_P1</text>
<text x="197.2" y="65.3">USB20_N3</text>
<text x="197.2" y="66.9">USB20_P3</text>
<text x="197.2" y="70.1">USB20_N4</text>
<text x="197.2" y="71.7">USB20_P4</text>
<text x="197.2" y="74.9">USB20_N5</text>
<text x="197.2" y="76.5">USB20_P5</text>
<text x="197.2" y="79.7">USB20_N6</text>
<text x="197.2" y="81.3">USB20_P6</text>
<text x="197.2" y="84.5">USB20_N7</text>
<text x="197.2" y="86.1">USB20_P7</text>
<text x="104.4" y="98.9">PCIE_PRX_DTX_N4</text>
<text x="104.4" y="100.5">PCIE_PRX_DTX_P4</text>
<text x="104.4" y="105.3">PCIE_PTX_DRX_P4</text>
<text x="104.4" y="103.7">PCIE_PTX_DRX_N4</text>
<text x="186" y="114.9">USBRBIAS</text>
<text x="184.4" y="129.3">PCH_GPIO42</text>
<text x="184.4" y="127.7">PCH_GPIO41</text>
<text x="184.4" y="130.9">PCH_GPIO43</text>
<text x="184.4" y="126.1">USB_OC0#</text>
<text x="102.8" y="134.1">PCIE_RCOMP</text>
</g>
<g font-size="1.4" fill="#000080">
<text x="78.4" y="103.8">C29</text>
<text x="78.4" y="105.4">C30</text>
<text x="89.7" y="103.8">0.1U_0402_16VK7</text>
<text x="89.7" y="105.4">0.1U_0402_16VK7</text>
<text x="195.3" y="115">R233</text>
<text x="209.7" y="115">22.6_0402_1%</text>
<text x="73.7" y="134.2">R235</text>
<text x="89.7" y="134.2">3.01K_0402_1%</text>
</g>
<g font-size="1.3" fill="#00f">
<text x="139.3" y="95.6">PCIe</text>
<text x="174.5" y="142">Rev1p2</text>
</g>
<g font-size="1.3">
<text x="133.8" y="200.6">THIS SHEET OF ENGINEERING DRAWING IS THE PROPRIETARY PROPERTY OF COMPAL ELECTRONICS, INC. AND CONTAINS CONFIDENTIAL</text>
<text x="133.8" y="202.1">AND TRADE SECRET INFORMATION. THIS SHEET MAY NOT BE TRANSFERED FROM THE CUSTODY OF THE COMPETENT DIVISION OF R&amp;D</text>
<text x="133.8" y="203.6">DEPARTMENT EXCEPT AS AUTHORIZED BY COMPAL ELECTRONICS, INC. NEITHER THIS SHEET NOR THE INFORMATION IT CONTAINS</text>
<text x="133.8" y="205.1">MAY BE USED BY OR DISCLOSED TO ANY THIRD PARTY WITHOUT PRIOR WRITTEN CONSENT OF COMPAL ELECTRONICS, INC.</text>
</g>
<g font-size="1.1">
<text x="30.1" y="1.1">5</text>
<text x="87" y="1.1">4</text>
<text x="144" y="1.1">3</text>
<text x="201" y="1.1">2</text>
<text x="257.9" y="1.1">1</text>
<text x=".5" y="28.2">D</text>
<text x="286.9" y="28.2">D</text>
<text x=".5" y="79.3">C</text>
<text x="286.9" y="79.3">C</text>
<text x="148.9" y="87.4">11 OF 19</text>
<text x=".5" y="130.6">B</text>
<text x="286.9" y="130.6">B</text>
<text x=".5" y="181.7">A</text>
<text x="286.9" y="181.7">A</text>
<text x="30.1" y="207.6">5</text>
<text x="87" y="207.6">4</text>
<text x="144" y="207.6">3</text>
<text x="201" y="207.6">2</text>
<text x="257.9" y="207.6">1</text>
</g>
<text font-size="1.1" fill="#000080" x="124.9" y="45.8">U1K</text>
<g font-size="1.1" fill="#00f">
<text x="144.1" y="45.5">HASWELL_MCP_E</text>
<text x="160.1" y="95.4">USB</text>
</g>
</svg>
